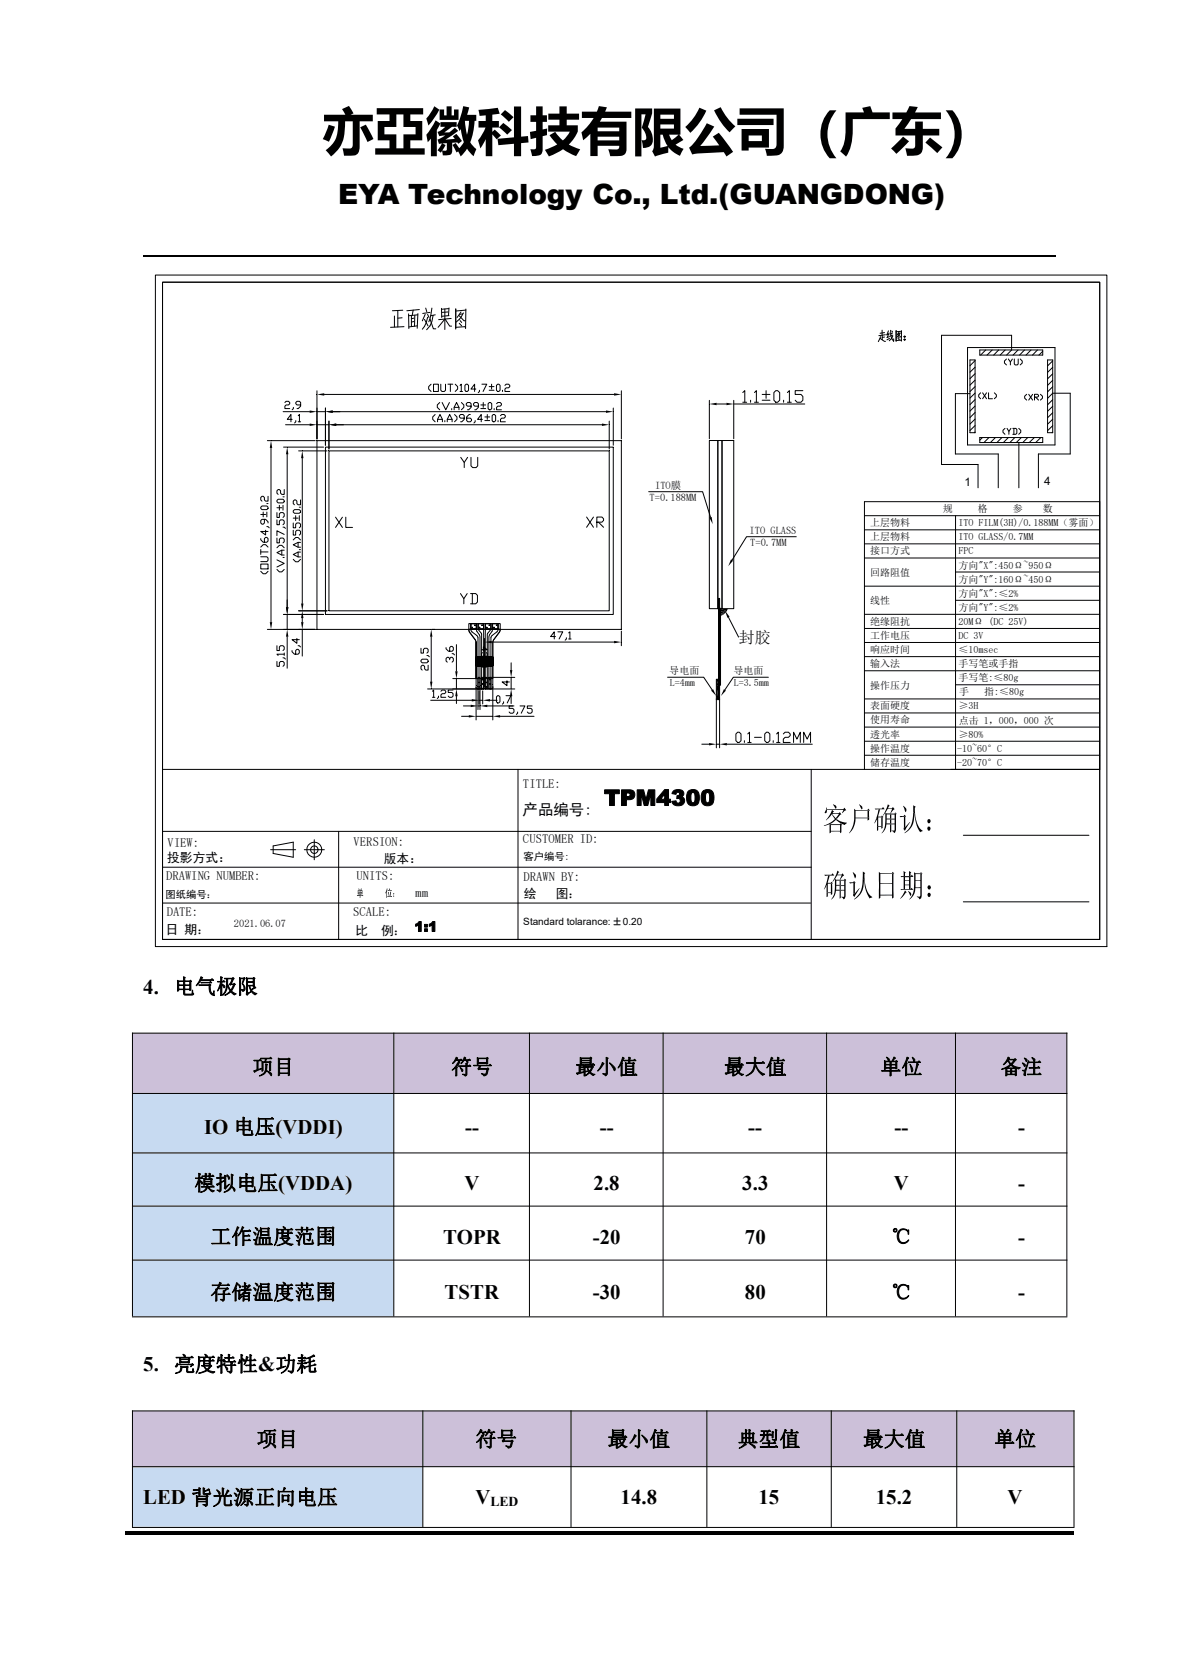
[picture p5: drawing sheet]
<svg xmlns="http://www.w3.org/2000/svg" width="210mm" height="297mm" viewBox="0 0 210 297" stroke-linecap="round" stroke-linejoin="round" font-family="sans-serif">
<path d="M25.4 45.5h161.9" fill="none" stroke="#000" stroke-width=".25"/>
<path d="M22.2 271.6h168.3v.7h-168.3z" fill="#000"/>
<g fill="none" stroke="#000" stroke-width=".18">
<path d="M27.6 48.8h168.7v119.1h-168.7zM28.8 50.1h166.3v116.6h-166.3zM70 56.1v1.9M70.6 55.1v2.9M71.3 56.4l-.7 .1M71.4 55l-1.8 .1M71.7 58l-2.4 .1M72.5 55.7v2.6M73 56v1.9M73.3 55l-.2 .9M73.4 56.5h-.4M73.4 57l-.4 .1"/>
<path d="M73.6 55.9l-.1 2M74 57.8l-1.5 .2M74.1 55.9l-1.6 .1M74.1 55.6l-.1 2.6M74.4 54.9l-2.2 .2M75.3 56.7l.6 1.1M75.4 55.8l-.5 1.1M75.5 54.7l.2 .6M75.8 56.3l-.2 .9-.7 1.2M75.8 55.8l.3 .5M76.3 56.6l.6 1.7h.4M76.3 55.4l-1.3 .2"/>
<path d="M76.6 54.7l-.3 1.8-.2 .6M76.8 55.9l-.2 1.1-.3 .8-.6 .7M77.2 55.9l-.8 .1M78.3 54.7l.1 1.6M78.9 54.8v3.7M78.9 56.6l-1.2 1.5M78.9 56.6l.9 1.3h.3M79.4 55.4h-1M79.6 54.8l-1.3 .1M79.6 54.6l-.1 1.4M79.6 56l-1.2 .1M80 56.5l-2.2 .2"/>
<path d="M80.8 58.1l1.7-.1 .1 .3M80.8 54.8v3.6M81.5 56l.8 .9h.2M81.5 57.4l.4 .4M81.6 56.9l.3 .3M81.8 55.4l-.7 .9M82.1 55.7l-.6 .1M82.2 55.5l-.7 1.1-.6 .5M82.6 55l-1.8 .2M82.6 54.8v3.4M156.2 59.7l-.4 .9M156.5 58.6v.9"/>
<path d="M156.5 59.5v.8M156.9 59l-.8 .1M156.9 59.8l-.4 .1M157 59.4l-1.1 .2M157.6 58.7l-.3 .7M157.6 59.3l-.3 .1M157.7 59.1l-.3 .8M157.8 59.7l-.5 .2M158 58.6v1.1l.5 .9v-.5M158.2 58.7l.1 .2M158.3 59.1l-.5 .2M158.3 59.7l-.6 .8"/>
<path d="M158.4 59.5l-.6 .2M158.9 58.7v1.9M159.3 59.3l.6 .5M159.4 59.8l.1 .2M159.4 59l-.3 .5M159.6 59.1l-.3 .1M159.7 59.1l-.7 .8M159.9 58.8l-1 .1M159.9 58.7v1.8M160.5 59.7h.1M47.4 78.2h8.5M48.1 79.5v30.9"/>
<path d="M50.2 73h4.7M50.3 79.3h7.1M50.5 71.4l.2-.2h.5l.2 .2v.2l-.2 .2h-.5l-.2 .3v.4h.9M50.7 75.4h4.2M51.8 74.4h-.8l.6-.9v1.3M52 72.3v.2l-.2 .2M52.5 74.6v.2l-.2 .2M52.9 73.8l.2-.3v1.3M52.9 74.8h.4M53 80h5M53.3 71.8h-.6l-.2-.2v-.2l.2-.2h.4l.2 .2v.7l-.4 .4h-.2M56.2 78.2h54v33.5h-54z"/>
<path d="M56.2 69.3v8.6M56.2 73h1.5M56.2 75.4h2.1M57.5 70h51.4M57.7 79.3h51.1v29.7h-51.1zM57.7 72.4v6.6M58.3 80h49.8v28.4h-49.8zM58.3 74.7v5M59 73h48.5M59.6 75.4h47.2M76.5 68.2l-.5 .4v.4l.5 .5M76.9 68.2h.9v1.3h-.9z"/>
<path d="M77.2 73.5l-.4 .5v.4l.4 .4M77.6 74.8v-.4l.4-.9 .5 .9v.4M77.6 74.4h.9M78 71.4l-.4 .4v.5l.4 .4M78.2 68.2v1l.2 .3h.4l.2-.3v-1M78.4 71.4l.7 1.3 .6-1.3M78.9 74.6v.2M79.3 74.8v-.4l.5-.9 .4 .9v.4M79.3 74.4h.9M79.5 68.2h.8M79.9 68.2v1.3M80.1 72.5v.2"/>
<path d="M80.6 72.7v-.4l.4-.9 .4 .9v.4M80.6 72.3h.8M80.6 73.5l.5 .5v.4l-.5 .4M80.7 68.2l.5 .4v.4l-.5 .5M81.6 68.4l.2-.2v1.3M81.6 69.5h.4M81.8 71.4l.5 .4v.5l-.5 .4M82.3 74.2h-.6l-.2-.2v-.2l.2-.3h.4l.2 .3v.6l-.4 .4h-.2M82.5 68.4l.2-.2h.2l.2 .2v.8l-.2 .3h-.2l-.2-.3zM83.4 73.5h-.2l-.4 .5v.6l.2 .2h.4l.2-.2v-.2l-.2-.2h-.6M83.6 72.1h-.7l-.2-.3v-.2l.2-.2h.4l.3 .2v.7l-.5 .4h-.2M84.3 74.6v.2l-.2 .2"/>
<path d="M84.4 69h-.9l.7-.8v1.3M84.9 72.1h-.7l-.2-.3v-.2l.2-.2h.4l.3 .2v.7l-.5 .4h-.2M85 69.2v.3l-.2 .2M85.3 72.5h.8M85.3 71.8h.8M85.5 68.2h.8l-.6 1.3M85.6 74.4h-.9l.7-.9v1.3M85.7 71.4v.9M86 74.6h.9M86 74h.9M86.4 73.5v.9M86.6 71.6l.2-.2h.2l.2 .2v.9l-.2 .2h-.2l-.2-.2z"/>
<path d="M86.8 69.2h.8M86.8 68.6h.8M87.2 68.2v.8M87.5 73.5h.2l.2 .3v.8l-.2 .2h-.2l-.2-.2v-.8zM87.6 72.5v.2M88.1 71.6l.2-.2h.4l.2 .2v.2l-.2 .3h-.4l-.2 .2v.4h.8M88.3 68.2h.2l.2 .2v.8l-.2 .3h-.2l-.2-.3v-.8zM88.3 74.6v.2M88.8 73.8l.2-.3h.4l.2 .3v.2l-.2 .2h-.4l-.2 .2v.4h.8M89.1 69.2v.3M89.6 68.4l.2-.2h.4l.2 .2v.2l-.2 .2h-.4l-.2 .2v.5h.8M108.1 74.7v5"/>
<path d="M108.8 72.4v6.6M110.2 69.3v8.6M125.8 78.2h1.5v29.8h-1.5zM125.8 71v6.8M127.1 71.7h1.8M127.3 78.2h.8v29.8h-.8zM128.1 78.2h2v29.8h-2zM130.1 71v6.8M130.1 71.7h12.6M131.7 69.6l.4-.3v2.1M131.7 71.4h.7M133.1 71v.4"/>
<path d="M133.8 69.6l.4-.3v2.1M133.8 71.4h.7M135.2 70h1.4M135.2 71h1.4M135.9 69.3v1.4M137.3 69.6l.3-.3h.3l.4 .3v1.4l-.4 .4h-.3l-.3-.4zM139 71v.4M139.7 69.6l.3-.3v2.1M139.7 71.4h.7M142.4 69.3h-1.4v.7h1.1l.3 .3v.7l-.3 .4h-.7l-.4-.4M156.1 60l.8 .6h.2M157.8 60l-.5 .3"/>
<path d="M158.9 60.4l.9-.1 .1 .2M159.3 60l.2 .3M160.4 60.3h.1zM160.5 60.3h.1M171.6 61.7h15.5v17.2h-15.5zM172 69.8h-2.5v10.7h7.6v6M172 63.9h1v12.9h-1zM173 76.7l-.2 .1M173 75.5l-1 .9M173 74.4l-1 .8M173 64l-1 .9M173 73.2l-1 .9"/>
<path d="M173 72l-1 .9M173 70.9l-1 .9M173 69.7l-1 .9M173 68.6l-1 .9M173 67.4l-1 .9M173 66.3l-1 .9M173 65.2l-1 .8M173.8 77.6h11.1v.9h-11.1zM173.8 62.1h11.1v.9h-11.1zM173.9 69.7l-.3 .4v.3l.3 .3M174.3 77.6l-.5 .5M174.3 69.7l.7 1"/>
<path d="M174.8 62.1l-.9 .9M175 69.7l-.7 1M175.3 69.7v1h.7M175.4 77.6l-.9 .9M176 62.1l-.9 .9M176.4 69.7l.3 .4v.3l-.3 .3M176.6 77.6l-.9 .9M177.1 62.1l-.9 .9M177.7 77.6l-.9 .9M178.3 76l-.4 .3v.4l.4 .4M178.3 62.1l-.9 .9M178.5 63.7l-.3 .4v.3l.3 .3"/>
<path d="M178.5 63l.9-.9v-2.6h-12.4v22.9h6.5v4.1M178.6 76l.4 .5v.6M178.9 63.7l.3 .5v.5M178.9 77.6l-.9 .9M179.3 76l-.3 .5M179.6 63.7l-.4 .5M179.6 76h.6l.2 .2v.7l-.2 .2h-.6M179.8 76v1.1M179.9 63.7v.9l.2 .1h.3l.2-.1v-.9M180 77.6l-.9 .9M180.6 62.1l-.9 .9M180.7 76l.4 .3v.4l-.4 .4"/>
<path d="M180.7 78.5v8M181 63.7l.3 .4v.3l-.3 .3M181.1 77.6l-.8 .9M181.7 62.1l-.9 .9M182.1 70l-.4 .3v.4l.4 .3M182.3 77.6l-.9 .9M182.5 70l.7 1M182.9 62.1l-.9 .9M183.2 70l-.7 1M183.5 77.6l-.9 .9M183.5 70.5h.5l.2-.4-.2-.1h-.5v1M183.7 70.5l.5 .5"/>
<path d="M184 62.1l-.9 .9M184.5 70l.4 .3v.4l-.4 .3M184.6 77.6l-.9 .9M184.9 78.4v.1M184.9 62.3l-.6 .7M185.8 70.7l.9-.9h3.1v10.7h-5.6v6M185.8 63.9h.9v12.9h-.9zM186.7 76.7l-.1 .1M186.7 75.5l-.9 .9M186.7 74.4l-.9 .9M186.7 73.2l-.9 .9M186.7 72.1l-.9 .9"/>
<path d="M186.7 70.9l-.9 .9M186.7 68.6l-.9 .9M186.7 67.5l-.9 .9M186.7 66.3l-.9 .9M186.7 65.2l-.9 .9M186.7 64l-.9 .9M46.3 98.8h1l.2 .2v.4l-.2 .2h-1M46.3 97.1l.4-.5h.4l.4 .5M46.3 95.6v.2l.4 .4h.6l.2-.2v-.4l-.2-.3h-.2l-.2 .3v.6M46.3 97.5v.9M46.3 97.9h1.2M46.3 91.3h.8"/>
<path d="M46.5 89.8h.8l.2 .2v.2l-.2 .2h-.8l-.2-.2v-.2zM46.7 90.9v.8M46.9 92.1v.7l-.2 .2h-.2l-.2-.2v-.4l.2-.3h.6l.4 .5v.2M47.1 94.1v.8l-.8-.6h1.2M47.3 93.4h.2l.3 .2M47.3 90.9v.8M47.3 89.3h.2M47.5 88.1v.8h-.4l-.2-.2v-.4l-.2-.2h-.2l-.2 .2v.4l.2 .2M49.1 99.3l1.3 .7-1.3 .6M49.1 97.2l.5-.4h.4l.4 .4M49.1 95.5v.8h.5v-.6l.2-.2h.4l.2 .2v.4l-.2 .2M49.1 92.2v.9h.5v-.6l.2-.3h.4l.2 .3v.4l-.2 .2"/>
<path d="M49.1 90.9v.9h.5v-.6l.2-.3h.4l.2 .3v.4l-.2 .2M49.1 90.1h.9M49.3 88.6h.9l.2 .2v.2l-.2 .2h-.9l-.2-.2v-.2zM49.6 89.7v.8M50 97.6v.9M50.2 93.5h.2l.2 .2M50.2 98.9h.2M50.2 89.7v.8M50.2 88.1h.2M50.4 97.6h-.4l-.9 .4 .9 .5h.4M50.4 94.8l-1.3-.6v.8M50.4 86.9v.8h-.4l-.2-.2v-.4l-.2-.2h-.3l-.2 .2v.4l.2 .2"/>
<path d="M50.9 80.6v27.1M52 99.2l.4 .5h.5l.4-.5M52 95.8l.4-.4h.5l.4 .4M52 94.1v.8h.4v-.6l.3-.2h.4l.2 .2v.4l-.2 .2M52 92.8v.8h.4v-.6l.3-.2h.4l.2 .2v.4l-.2 .2M52 91.9h.9M52.2 90.4h.9l.2 .2v.3l-.2 .2h-.9l-.2-.2v-.3zM52.4 91.5v.9M52.9 96.2v.9M52.9 97.9v.9M53.1 97.5h.2M53.1 91.5v.9"/>
<path d="M53.1 90h.2M53.3 97.9h-.4l-.9 .5 .9 .4h.4M53.3 96.2h-.4l-.9 .5 .9 .4h.4M53.3 88.7v.9h-.4l-.2-.3v-.4l-.3-.2h-.2l-.2 .2v.4l.2 .3M53.6 81.3v25.8M59.5 91.8l1.2 1.8M60.7 91.8l-1.2 1.8M61.3 91.8v1.8h1.2M81.7 81.1l.6 1v.9M82.9 81.1l-.6 1M83.5 81.1v1.6l.3 .3h.6l.3-.3v-1.6M104 91.7l1.3 1.9"/>
<path d="M105.3 91.7l-1.3 1.9M105.9 92.6h.9l.3-.3v-.3l-.3-.3h-.9v1.9M106.1 92.6l1 1M115.1 87.2h9.5l1.4 4.6M141.2 95.2h-8.8l-2.5 4.2M153.3 99h41.8M153.3 94h41.8M153.3 91.5h41.8M153.3 96.5h41.8M169.5 91.5v45M46.3 101.4l.4 .4h.4l.4-.4M46.3 100.1h1.2v.8h-1.2z"/>
<path d="M47.4 111.7h8.5M49.1 101l.5 .5h.4l.4-.5M49.1 117.4v.8h.5v-.6l.2-.2h.4l.2 .2v.4l-.2 .2M49.1 114.6v.8h.5v-.6l.2-.2h.4l.2 .2v.4l-.2 .2M50.2 116.7h.2l.2 .2M50.3 109h7.1M50.4 116.1h-1.3l.2 .2M50.4 115.9v.4M50.9 109v2.7M50.9 113v5.6M51.8 115.4v.2l.4 .5h.7l.2-.2v-.5l-.2-.2h-.2l-.3 .2v.7M52.7 113.3v.8l-.9-.6h1.3"/>
<path d="M52.9 114.6h.2l.2 .2M53 108.4h5M53.6 109.7v.7M53.6 111.7v4.7M74.7 117.2l.2-.2h.8l.2 .2v.2l-.2 .2h-.8l-.2-.2zM74.7 115v.9h.4v-.7l.2-.2h.4l.2 .2v.5l-.2 .2M75.7 116.3h.2l.3 .2M75.9 118v.9h-.4l-.2-.2v-.5l-.2-.2h-.2l-.2 .2v.5l.2 .2M76.5 113v7.9M76.7 111.7h.4M79.1 114.9v.2l.4 .4h.7l.2-.2v-.4l-.2-.2h-.2l-.2 .2v.6M79.8 117v-.2l-.3-.2h-.2l-.2 .2v.5l.2 .2"/>
<path d="M79.8 116.8l.2-.2h.2l.2 .2v.5l-.2 .2M80.2 116h.2l.2 .2M81 114.4v4.7M81.7 105.3l.6 .9v.9M82.9 105.3l-.6 .9M83.5 105.3h.9l.3 .3v1.2l-.3 .3h-.9M83.5 110.6h1v1.1l.6 1.3v9.2l-.1-.1-.2 .1v-9l-.2-.5-1-.8zM83.5 110.6h1v1h-1zM83.7 111.3l.1 .1zM83.8 105.3v1.8M84.2 110.9h.1zM84.4 116.6h3v1.5h-3z"/>
<path d="M84.4 113.9v6.5v-6.5l-1.1-1.8-.1-.5h5.5l-.1 .5-1.2 1.8v6.5h-3M84.4 117.3l.8-.7 1.5 1.5 .7-.6M84.4 117.8l1.2-1.2 1.6 1.5 .2-.2M84.4 118.1l1.6-1.5 1.4 1.4-.2 .1-1.5-1.5-1.3 1.2 .3 .3M84.4 118.1l1.6-1.5 1.4 1.5M84.4 117.4l.8 .7 1.6-1.5 .6 .6-.9 .9M84.4 117.9l.3 .2M84.4 117.8l.4 .3M84.4 117.7l.4 .4M84.4 117.4l.7 .7M84.4 116.9l1.3 1.2M84.5 116.6l1.5 1.5 1.4-1.4-.1-.1"/>
<path d="M84.5 116.6l1.5 1.5 1.4-1.4-.2-.1 .2 .2-.2-.2-1.6 1.5-1.2-1.1 .4-.4M84.5 116.6h-.1M84.6 116.6l1.6 1.5-1.6-1.5-.2 .2 1.4 1.3 1.6-1.5M84.7 118.1l-.3-.2 1.4-1.3 1.5 1.5M84.8 116.6l1.6 1.5 1-1-.5-.5M84.8 110.6h1v11.6l-.2-.1-.2 .1v-9.7l-.6-.8zM84.8 110.6h1v1h-1zM84.9 116.6l1.6 1.5M85 116.6l-.6 .5 1.1 1M85 111.3l.1 .1zM85.1 118.1l-.7-.6 1-.9 1.6 1.5M85.1 118.1l1.5-1.5 .8 .8-.7 .7"/>
<path d="M85.1 118.1l1.6-1.5 .7 .7-.8 .8M85.1 116.6l1.6 1.5M85.2 116.6l1.6 1.5 .6-.6-.9-.9M85.3 116.6l-.9 .8M85.3 116.6l1.5 1.5M85.3 116.6l1.6 1.5 .5-.5-1-1M85.3 118.1l-.9-.8 .7-.7 1.6 1.5M85.3 116.6l-.9 .9M85.4 115.3h1l-.7-.5v.6M85.4 118l.2-.1h.7l.1 .3-.1 .2h-.7zM85.4 118.1l1.6-1.5 .4 .4-1.1 1.1-1.5-1.5-.4 .3 1.3 1.2M85.4 116.6l1.6 1.5 .4-.4-1.1-1.1-1.6 1.5-.3-.3"/>
<path d="M85.5 110.9v.1zM85.5 116.6l-1.1 1 .6 .5 1.6-1.5 .8 .8M85.5 116.6l1.6 1.5 .3-.3-1.3-1.2-1.5 1.5M85.5 118.1l1.6-1.5 .3 .3-1.3 1.2M85.6 115.8l-.2 .2v.3l.2 .2 .3-.2M85.6 116.8l-.2 .2v.3l.2 .2 .3-.2M85.6 116.6l-1.2 1.1 .5 .4 1.6-1.5M85.7 116.6l1.6 1.5M85.8 116.6l1.6 1.5M85.9 116.6l-1.5 1.4 .2 .1M85.9 113.3v8.6M86 116.6l-1.6 1.5"/>
<path d="M86 116.6l1.4 1.4-.1 .1M86.1 110.6h1v1.1l-.7 .8v9.7l-.1-.1-.2 .1zM86.1 110.6h1v1h-1zM86.2 116.6l1.2 1.1-.4 .4 .4-.3M86.2 116.6l1.2 1.2M86.3 115.8l.1 .2v.3l-.1 .2h-.2l-.2-.4M86.3 116.8l.1 .2v.3l-.1 .2h-.2l-.2-.3M86.3 116.6l-1.7 1.5-.2-.1 1.4-1.4 1.6 1.5M86.3 111.3l.1 .1zM86.5 116.6l-1.6 1.5M86.5 116.6l-1.6 1.5-.5-.5 1.1-1 1.6 1.5M86.6 116.6l-1.5 1.5"/>
<path d="M86.7 110.9l.1 .1zM86.8 116.6l-1.6 1.5-.8-.7M87 116.6l-1.6 1.5-1-.9 .7-.6 1.5 1.5M87.1 116.6l.3 .4-1.1 1.1-1.6-1.5-.3 .2 1.4 1.3M87.1 116.6l-1.6 1.5-1.1-1 .5-.5 1.7 1.5 .8-.8M87.2 113.9h21.7M87.3 116.6l-1.6 1.5M87.3 116.6l.1 .1M87.4 110.6h.9v1.1l-.1 .4-.9 .6-.2 .5v9l-.2-.1-.2 .1v-9.2l.7-1.3zM87.4 110.6h.9v1h-.9zM87.4 116.6l-1.5 1.5-1.5-1.5M87.4 116.6h.1"/>
<path d="M87.4 118.1h.1M87.4 116.6l-1.5 1.5-1.5-1.4 .2-.1 1.5 1.5 1.3-1.2M87.4 117.1l-.9 1-1.6-1.5-.5 .4 1.2 1.1M87.4 117.9l-1.3-1.3-1.5 1.5M87.4 117.8l-1.2-1.2-1.6 1.5M87.4 117.6l-1-1-1.6 1.5M87.4 117.1l-.5-.5-1.6 1.5-.9-.8M87.4 116.6l-1.5 1.5M87.4 117.2l-.9 .9M87.4 117.6l-.5 .5M87.4 117.3l-.7-.7 .7 .7M87.6 111.3h.1z"/>
<path d="M88 110.9l.1 .1zM90.7 117.6v1.3M98.5 112.9h-.8l.6-.8v1.3M99 112.1h.8l-.6 1.3M100.5 113.2v.2l-.3 .2M100.9 112.3l.2-.2v1.3M100.9 113.4h.4M110.2 112v2.6M127.4 106.2h.2v17.9h-.2zM127.6 107.9h.2v13.7h-.2zM127.7 107.9v13.7M129.2 109.5l1.8 3.5"/>
<path d="M153.3 109h41.8M153.3 111.5h41.8M153.3 104h41.8M153.3 114h41.8M153.3 116.5h41.8M153.3 119h41.8M169.5 101.5h25.6M169.5 106.5h25.6M28.8 136.5h166.3v-47.5h-41.8v47.5M75.8 122.2h15.5M76.4 124.2h7.3M76.7 122.6l.2-.2v1.3"/>
<path d="M76.7 123.7h.4M77.8 123.5v.2l-.2 .2M78.2 122.6l.2-.2h.5l.2 .2v.3l-.2 .2h-.5l-.2 .2v.4h.9M80.3 120.4h5.3M80.4 122.4h-.9v.5h.6l.3 .2v.4l-.3 .2h-.4l-.2-.2M81 120.4v1.8M81 123.5v1.3M81.9 127.1h1.3M82.2 125.2h1.3M84.4 122l.3 .2M84.4 127.1h3M84.8 122.2v-2h.3v2"/>
<path d="M84.8 122.1v3.8M84.8 125.2h.3M84.9 121.8l.1 .1zM84.9 121l.1 .1zM85 122.6v2.3M85 124.2h.6M85.1 122v3.9M85.4 122.2v-2h.4l-.1 2M85.5 120.6h.2zM85.6 121.3l.1 .1zM85.6 122.6v2.3M86.1 122.2v-2h.3v2"/>
<path d="M86.2 121.9h.1zM86.2 121l.1 .1zM86.4 125.2h4.5M86.7 122.2v-2h.4l-.1 2M86.8 120.6h.2zM86.9 121.3v.1zM86.9 124.2h1.3M87 120.2h4.3M87.1 122.2l.3-.2v-8.1l1.2-1.8 .1-.3v-1.2h-5.5l.1 1.5 1.1 1.8v13.8M87.4 121.8v5.9M88.2 123.4h.3l.2 .2v.9l-.2 .2h-.3l-.1-.2v-.9zM88.7 127.1h6"/>
<path d="M89.3 124.5v.2l-.2 .2M89.8 123.4h.8l-.6 1.3M89.9 120.8v.8l-.8-.6h1.2M90.7 120.2v2M90.7 123.5v1.3M91.2 125.2h-.9v.5h.6l.3 .2v.4l-.3 .2h-.4l-.2-.2M91.8 126.3v.2l-.2 .3M91.9 136.5v30.2M92.2 125.2h.9l-.6 1.3M94.4 125.2h-.9v.5h.7l.2 .2v.4l-.2 .2h-.5l-.2-.2M118.4 120.2h6.4l1.5 2.2M124.5 132h1.3"/>
<path d="M127.1 120.5h.3v3.6h-.3zM127.1 124v8.7M127.1 132h.5M127.6 124v8.7M128.9 132h15.2M130.5 130.2l.3-.3h.3l.3 .3v1.2l-.3 .3h-.3l-.3-.3zM132 131.4v.3M132.6 130.2l.3-.3v1.8M132.6 131.7h.6M133.8 130.8h1.2M136 129.9h.2l.4 .3v1.2l-.4 .3h-.2l-.4-.3v-1.2zM136.3 120.2h-6.2l-1.5 2.2"/>
<path d="M137.1 131.4v.3M137.7 130.2l.4-.3v1.8M137.7 131.7h.6M138.9 130.2l.4-.3h.5l.4 .3v.3l-.4 .3h-.5l-.4 .3v.6h1.3M140.8 131.7v-1.8l.6 1.2 .6-1.2v1.8M142.5 131.7v-1.8l.7 1.2 .6-1.2v1.8M143.9 136.5v30.2M153.3 124h41.8M153.3 126.5h41.8M153.3 129h41.8M153.3 131.5h41.8M153.3 134h41.8"/>
<path d="M169.5 121.5h25.6M28.8 153.9h115.1M28.8 147.5h115.1M48 150.8h4.4M48.5 150.1l3.5-.7v2.7l-3.5-.7zM54 150.8h3.5M55.7 149v3.5M60.1 147.5v19.1M170.9 148.2h22.2M28.8 160.2h115M108.9 163.4h1.1M108.9 164.1h1.1"/>
<path d="M109.4 162.9v1.1M170.9 160h22.2"/>
<circle cx="160.4" cy="59.7" r=".07"/>
<circle cx="160.5" cy="59.7" r=".1"/>
<circle cx="160.5" cy="60.3" r=".07"/>
<circle cx="160.5" cy="60.2" r=".1"/>
<circle cx="55.7" cy="150.8" r=".66"/>
<circle cx="55.8" cy="150.8" r="1.33"/>
</g>
<g fill="#000">
<path d="M48.1 78.2l.2 1.3h-.4zM54.9 72.8l1.3 .2-1.3 .3zM54.9 75.1l1.3 .3-1.3 .2zM56.2 70l1.3-.2v.4zM57.7 73l1.3-.2v.5zM58.3 75.4l1.3-.3v.5zM106.8 75.1l1.3 .3-1.3 .2zM107.5 72.8l1.3 .2-1.3 .3zM108.9 69.8l1.3 .2-1.3 .2zM125.8 71.7l1.3-.2v.4zM128.9 71.5l1.2 .2-1.2 .2zM50.9 79.3l.3 1.3h-.5z"/>
<path d="M53.6 80l.2 1.3h-.4zM125.8 91.8l.4-.1 .2 1.3zM129.7 99.2l.3 .3-.8 1zM47.9 110.4h.4l-.2 1.3zM50.7 107.7h.5l-.3 1.3zM50.9 111.7l.3 1.3h-.5zM53.4 107.1h.4l-.2 1.3zM53.6 108.4l.2 1.3h-.4zM53.4 110.4h.4l-.2 1.3zM76.5 111.7l.2 1.3h-.4zM80.7 119.1h.5l-.2 1.3zM85.9 113.9l1.3-.2v.4z"/>
<path d="M90.4 118.9h.5l-.2 1.3zM108.9 113.7l1.3 .2-1.3 .2zM127.8 108l1.1 .4h-1.1zM127.8 108h1.3l-.2 .4zM127.8 108.4l.8 .4h-.8zM127.8 108.4h1.1l-.3 .4zM127.8 109.1h.4l-.4 .2zM127.8 108.8l.4 .3h-.4zM127.8 108.8h.8l-.4 .3zM128.6 108.4l.8 1-.4 .2zM76.3 120.9h.4l-.2 1.3zM81 122.2l.2 1.3h-.5z"/>
<path d="M83.2 126.9l1.2 .2-1.2 .2zM83.5 125l1.3 .2-1.3 .3zM83.7 124l1.3 .2-1.3 .3zM85.1 125.2l1.3-.2v.5zM85.6 124.2l1.3-.2v.5zM87.4 127.1l1.3-.2v.4zM90.7 122.2l.2 1.3h-.5zM125.8 131.8l1.3 .2-1.3 .3zM126.1 122.5l.4-.2 .5 1.2zM127.1 120.5l.3 1.1h-.3zM127.1 120.5h.3v1.1zM127.4 120.5l.2 1.1h-.2z"/>
<path d="M127.4 120.5h.2v1.1zM128.4 122.3l.4 .2-.9 1zM127.6 132l1.3-.2v.5zM149.2 159.1h.4zM158.2 147.3l.3 .1h-.3z"/>
<path d="M63.3 158.8l.9 .2h-.9z" fill-rule="evenodd"/>
<path d="M63.5 158.3l.3 .1h-.2v.1h.3l-.4 .2z" fill-rule="evenodd"/>
<path d="M63.5 158l.7 .1h-.6v.2h.3h-.4z" fill-rule="evenodd"/>
<path d="M63.6 157.7l.1-.1 .1 .3h-.1z" fill-rule="evenodd"/>
<path d="M63.6 158.5h.2v-.1h.4h-.3v.1z" fill-rule="evenodd"/>
<path d="M63.8 159h.1v.3h-.1z" fill-rule="evenodd"/>
<path d="M63.6 158.3h.2l.1-.2v.2z" fill-rule="evenodd"/>
<path d="M63.5 158h.4l.1-.4 .2 .1-.1 .3h.2v.7h-.4v.1h-.4h.3v-.1h-.3l.7-.2v-.1l-.7-.1h.7v-.2z" fill-rule="evenodd"/>
<path d="M63.9 158.8h.5v.2z" fill-rule="evenodd"/>
<path d="M68.5 158.1l-.1 .4z" fill-rule="evenodd"/>
<path d="M68.6 157.6l.1 .1-.1 1.6h-.1v-1.2z" fill-rule="evenodd"/>
<path d="M68.7 159l.7 .1h-.7z" fill-rule="evenodd"/>
<path d="M68.8 158l.6 .1h-.6z" fill-rule="evenodd"/>
<path d="M68.8 158.3l.1-.1 .2 .7-.1 .1z" fill-rule="evenodd"/>
<path d="M69 157.7l.1-.1 .1 .3-.1 .1z" fill-rule="evenodd"/>
<path d="M69.2 158.2h.2l-.2 .8h-.1z" fill-rule="evenodd"/>
<path d="M68.9 158h.6v.1z" fill-rule="evenodd"/>
<path d="M68.9 159h.6v.1z" fill-rule="evenodd"/>
<path d="M69.8 158.9h.1l-.1 .2z" fill-rule="evenodd"/>
<path d="M69.8 158.5l.1 .1-.1 .1z" fill-rule="evenodd"/>
<path d="M146.5 157l.1 .1-.4 .7z" fill-rule="evenodd"/>
<path d="M146.5 143.6l3.1 .1h-2.9l-.1 .5-.2 .1-.1-.1z" fill-rule="evenodd"/>
<path d="M146.6 143.3h.1v.2l-.2 .1z" fill-rule="evenodd"/>
<path d="M146.9 155.3h.3l-.4 1.3 .9 .1-.9 .1v1.5l-.2 .1v-1.3l-.1-.1z" fill-rule="evenodd"/>
<path d="M146.8 156.6h.6l.1-.2 .2 .3z" fill-rule="evenodd"/>
<path d="M147.5 144.5l.7 .7h.3l-1.2 1h.1l-1.3 .3 1.2-.5 .8-.7z" fill-rule="evenodd"/>
<path d="M147.6 143.7l.4 .3-.3 .3 1.1 .1h-1.2l-1.1 1.2z" fill-rule="evenodd"/>
<path d="M147.4 158.5l.2-.1v.2l-.2 .2z" fill-rule="evenodd"/>
<path d="M146.2 155.2h1.3l.2-.3 .3 .4-1.7 .1z" fill-rule="evenodd"/>
<path d="M147.4 156.8l.3-.1-.1 .1v1.6l-.8 .1v.5l-.2 .2v-.8l.8-.1z" fill-rule="evenodd"/>
<path d="M147.8 142.7l.5 .2 .1 .3-.2 .3z" fill-rule="evenodd"/>
<path d="M148.1 155.9l.2 .2h1.8l-1.8 .1v.8h.8l-.2 .1h-.6v.8l1.4 .1h-1.4a1.65 1.65 0 0 1-.9 1.6 4.2 4.2 0 0 0 .7-3.3z" fill-rule="evenodd"/>
<path d="M148.4 145.3l.7 .4 1.1 .3-.3 .4-.4-.2-1.2-.7z" fill-rule="evenodd"/>
<path d="M148.5 154.5l.4 .2-.4 .5 .8 .1h-.8l-.8 1.2z" fill-rule="evenodd"/>
<path d="M148.9 157.1h.8h-.6v.8h-.8h.6z" fill-rule="evenodd"/>
<path d="M148.9 156.2h.8h-.6v.8h-.8h.6z" fill-rule="evenodd"/>
<path d="M147.7 144.3h1.1l.2-.2 .2 .4h-.1l-.6 .7h-.3l.6-.8z" fill-rule="evenodd"/>
<path d="M147.1 146.2h1.9l.1-.1 .3 .2-2 .1v1l1.6 .1h-1.6v.2l-.3 .2z" fill-rule="evenodd"/>
<path d="M148.9 158h.2v1.3l-.2 .2z" fill-rule="evenodd"/>
<path d="M147.4 147.4h1.6v-1l.4-.1-.2 .2v1.2l-.2 .1v-.3z" fill-rule="evenodd"/>
<path d="M148.5 155.2h.8l.1-.3 .3 .4-.2 .2-.4 .6h-.8h.6l.4-.8z" fill-rule="evenodd"/>
<path d="M146.5 143.6l3.1-.1 .2-.2 .3 .5h-.3l-.4 .5 .2-.6z" fill-rule="evenodd"/>
<path d="M149.1 156.1h.6l.1-.2 .3 .2z" fill-rule="evenodd"/>
<path d="M148.9 156.2l1.2-.1-.1 .2v2.7l-.4 .6-.4-.4 .5-.1v-1.1l-.6-.1h.6v-.8h-.8l.2-.1h.6v-.8z" fill-rule="evenodd"/>
<path d="M151.3 154.7l.4 .4a.52 .52 0 0 1 0 .8z" fill-rule="evenodd"/>
<path d="M150.6 156.5h.7l.2-.2 .3 .3-1 .2z" fill-rule="evenodd"/>
<path d="M151.5 143.5l.3 .2 2.5 .1h-2.5v1.3h2.4l-2.4 .1-.2 1-.3 .8-.7 .9a6.3 6.3 0 0 0 .9-4.4z" fill-rule="evenodd"/>
<path d="M151.4 156.7l.4-.1-.2 .2v1.7h-.2z" fill-rule="evenodd"/>
<path d="M152.4 142.7l.5 .4 .1 .3-.1 .2z" fill-rule="evenodd"/>
<path d="M151.4 158.5h.2l.8-.9-.8 1.6-.3-.3z" fill-rule="evenodd"/>
<path d="M153 155.9l.3 .1a3.7 3.7 0 0 1-1.3 3.3l-.5 .3a4.2 4.2 0 0 0 1.5-3.7z" fill-rule="evenodd"/>
<path d="M153 154.6l.5 .3-.2 .2a5.7 5.7 0 0 0 1.1 3.8l.3 .3-.4 .2a5.9 5.9 0 0 1-1-3.4l-.3-.1z" fill-rule="evenodd"/>
<path d="M153.9 145.2l.3-.1v.3l-.3 .2z" fill-rule="evenodd"/>
<path d="M151.8 145.1h2.1v-1.3h.4l-.2 .1 .1 1.2z" fill-rule="evenodd"/>
<path d="M155.4 145.2l.2 .1-.5 .8z" fill-rule="evenodd"/>
<path d="M155.9 154.7l.2 .2 2.5 .1h-2.5v1.7l2.1 .1h-2.1v1.9l2.1 .2h-2.1v.4l-.2 .2z" fill-rule="evenodd"/>
<path d="M155.8 143.6h.3l-.4 1.3h1l-.9 .1v1.6h-.2v-1.3l-.2-.1z" fill-rule="evenodd"/>
<path d="M155.7 144.9h.6l.1-.2 .3 .2z" fill-rule="evenodd"/>
<path d="M156.3 146.7l.3-.1v.3l-.3 .1z" fill-rule="evenodd"/>
<path d="M155.1 143.5h1.3l.2-.3 .3 .4-1.6 .1z" fill-rule="evenodd"/>
<path d="M156.3 145l.4-.1-.1 .2v1.5l-.8 .1v.6l-.2 .1v-.8h.7z" fill-rule="evenodd"/>
<path d="M157 144.2l.3 .1 1.7 .1-1.7 .1v.8h.8l-.8 .1-.1 .7 1.5 .2h-1.5a1.66 1.66 0 0 1-.8 1.5 4.2 4.2 0 0 0 .6-3.2z" fill-rule="evenodd"/>
<path d="M157.5 142.7l.3 .3-.3 .4 .7 .1h-.8l-.7 1.2z" fill-rule="evenodd"/>
<path d="M157.9 145.4h.8h-.6v.7h-.9h.7z" fill-rule="evenodd"/>
<path d="M157.9 144.5h.8h-.6v.8h-.8h.6z" fill-rule="evenodd"/>
<path d="M157.9 146.3h.2v1.3l-.2 .1z" fill-rule="evenodd"/>
<path d="M157.5 143.4h.7l.2-.2 .3 .4-.7 .7h-.7h.6l.3-.8z" fill-rule="evenodd"/>
<path d="M156.1 156.7h2.1v-1.7h.4l-.1 .1v4.2l-.3 .1v-.5l-2.1-.2h2.1v-1.9z" fill-rule="evenodd"/>
<path d="M158 144.3h.7l.1-.2 .2 .3z" fill-rule="evenodd"/>
<path d="M157.9 144.5l1.1-.1-.1 .1v2.8l-.3 .5-.2-.3-.2-.1 .5-.1v-1l-.6-.2h.6v-.7h-.8l.8-.1v-.8z" fill-rule="evenodd"/>
<path d="M160.2 143l.4 .3a.52 .52 0 0 1 0 .8z" fill-rule="evenodd"/>
<path d="M160.3 154.5l.4 .3-.2 .1v.5h-.2z" fill-rule="evenodd"/>
<path d="M160.3 155.6h.9h-.7v.6l.7 .1h-.7v.6l.7 .2h-.7v.7h-.2z" fill-rule="evenodd"/>
<path d="M159.6 144.8h.7l.1-.3 .3 .3-1 .2z" fill-rule="evenodd"/>
<path d="M160.5 158l.3 .3-1.1 1.2z" fill-rule="evenodd"/>
<path d="M160.3 144.9l.4-.1-.1 .2v1.7l-.3 .1z" fill-rule="evenodd"/>
<path d="M161 158.1l.5 .3a.41 .41 0 0 1 0 .6z" fill-rule="evenodd"/>
<path d="M160.3 155.4h.9v-.9l.4 .3-.1 .1v.5z" fill-rule="evenodd"/>
<path d="M160.3 146.8l.3-.1 .8-.8-.9 1.5-.2-.3z" fill-rule="evenodd"/>
<path d="M160.3 155.6h1.2v2.2h-.3v-.7l-.7-.2h.7v-.6l-.7-.1h.7v-.6z" fill-rule="evenodd"/>
<path d="M159.7 157.8h1.8l.2-.3 .3 .4h-2.1z" fill-rule="evenodd"/>
<path d="M159.7 155.4h1.9l.1-.2 .3 .4h-2.1z" fill-rule="evenodd"/>
<path d="M162 144.1l.2 .2a3.7 3.7 0 0 1-1.3 3.3l-.4 .2a4.1 4.1 0 0 0 1.5-3.7z" fill-rule="evenodd"/>
<path d="M162 142.9l.4 .3-.1 .1a5.7 5.7 0 0 0 1 3.9l.4 .3-.5 .2a6.1 6.1 0 0 1-1-3.4l-.2-.2z" fill-rule="evenodd"/>
<path d="M162.1 154.7l.3 .2 1.2 .1-1.2 .1v1.1l.8 .1h-.8v1.1l.8 .2h-.8a2.43 2.43 0 0 1-1.1 2 5 5 0 0 0 .8-3.8z" fill-rule="evenodd"/>
<path d="M162.6 159l.5 .1h-.5z" fill-rule="evenodd"/>
<path d="M162.4 154.9h.8l.1-.2 .3 .3z" fill-rule="evenodd"/>
<path d="M163.2 155.1l.4-.1-.1 .2v3.8l-.1 .4-.3 .2-.2-.3-.3-.2h.5l.1-.2v-1.3l-.8-.2h.8v-1.1l-.8-.1h.8z" fill-rule="evenodd"/>
<path d="M164.6 146.7h.4l.1 .3-.2 .3-.1 .1-.3-.4z" fill-rule="evenodd"/>
<path d="M164.6 145.4h.4l.1 .3-.3 .4-.2-.1-.1-.3z" fill-rule="evenodd"/>
<path d="M164.6 158.5h.4l.1 .3-.3 .4-.2-.1-.1-.3z" fill-rule="evenodd"/>
<path d="M164.6 157.1h.4l.1 .3-.1 .4-.4-.1-.1-.3z" fill-rule="evenodd"/>
</g>
<path d="M151.8 143.6h2.5" fill="none" stroke="#000" stroke-width=".31"/>
<path d="M156.1 154.8h2.5" fill="none" stroke="#000" stroke-width=".29"/>
<path d="M127.5 106.2v14.3M127.5 121.6v2.5" fill="none" stroke="#000" stroke-width=".19"/>
<path d="M127.3 121.6v2.5" fill="none" stroke="#000" stroke-width=".38"/>
<g fill="#ccc0d9">
<path d="M23.5 183.4h46.3v10.6h-46.3z" fill-rule="evenodd"/>
<path d="M69.9 183.4h24v10.6h-24z" fill-rule="evenodd"/>
<path d="M94 183.4h23.6v10.6h-23.6z" fill-rule="evenodd"/>
<path d="M117.7 183.4h28.9v10.6h-28.9z" fill-rule="evenodd"/>
<path d="M146.7 183.4h22.7v10.6h-22.7z" fill-rule="evenodd"/>
<path d="M169.5 183.4h19.7v10.6h-19.7z" fill-rule="evenodd"/>
</g>
<g fill="#c7daf1">
<path d="M23.5 194.1h46.3v10.4h-46.3z" fill-rule="evenodd"/>
<path d="M23.5 204.6h46.3v9.4h-46.3z" fill-rule="evenodd"/>
<path d="M23.5 214h46.3v9.5h-46.3z" fill-rule="evenodd"/>
<path d="M23.5 223.6h46.3v10h-46.3z" fill-rule="evenodd"/>
</g>
<g fill="none" stroke="#000" stroke-width=".18">
<path d="M23.4 183.3h165.9M23.4 194h165.9M23.5 183.2v50.4M69.8 183.2v50.4M93.9 183.2v50.4M117.6 183.2v50.4M146.6 183.2v50.4M169.5 183.2v50.4M189.2 183.2v50.4M23.4 204.6h165.9M23.4 214h165.9M23.4 223.6h165.9"/>
<path d="M23.4 233.6h165.9"/>
</g>
<g fill="#ccc0d9">
<path d="M23.5 250.4h51.5v9.8h-51.5z" fill-rule="evenodd"/>
<path d="M75.1 250.4h26.1v9.8h-26.1z" fill-rule="evenodd"/>
<path d="M101.3 250.4h24v9.8h-24z" fill-rule="evenodd"/>
<path d="M125.4 250.4h22v9.8h-22z" fill-rule="evenodd"/>
<path d="M147.5 250.4h22.2v9.8h-22.2z" fill-rule="evenodd"/>
<path d="M169.8 250.4h20.7v9.8h-20.7z" fill-rule="evenodd"/>
</g>
<path d="M23.5 260.3h51.5v10.7h-51.5z" fill-rule="evenodd" fill="#c7daf1"/>
<path d="M23.4 250.3h167.2M23.5 250.2v20.7M75 250.2v20.7M101.3 250.2v20.7M125.4 250.2v20.7M147.4 250.2v20.7M169.7 250.2v20.7M190.5 250.2v20.7M23.4 260.2h167.2M23.4 271h167.2" fill="none" stroke="#000" stroke-width=".18"/>
<text font-size="9.2" x="57.1" y="26.5">亦亞徽科技有限公司（广东）</text>
<text font-size="5" x="60" y="36.2">EYA Technology Co., Ltd.(GUANGDONG)</text>
<text font-size="3.9" x="107.2" y="142.9">TPM4300</text>
<g font-size="3.7">
<text x="25.4" y="176.3">4.</text>
<text x="30.9" y="176.3">电气极限</text>
<text x="44.8" y="190.6">项目</text>
<text x="80" y="190.6">符号</text>
<text x="102" y="190.6">最小值</text>
<text x="128.4" y="190.6">最大值</text>
<text x="156.2" y="190.6">单位</text>
<text x="177.5" y="190.6">备注</text>
<text x="36.2" y="201.2">IO 电压(VDDI)</text>
<text x="82.5" y="201.2">--</text>
<text x="106.4" y="201.2">--</text>
<text x="132.7" y="201.2">--</text>
<text x="158.7" y="201.2">--</text>
<text x="180.6" y="201.2">-</text>
<text x="34.5" y="211.2">模拟电压(VDDA)</text>
<text x="82.4" y="211.2">V</text>
<text x="105.3" y="211.2">2.8</text>
<text x="131.7" y="211.2">3.3</text>
<text x="158.5" y="211.2">V</text>
<text x="180.6" y="211.2">-</text>
<text x="37.3" y="220.7">工作温度范围</text>
<text x="78.6" y="220.7">TOPR</text>
<text x="105.2" y="220.7">-20</text>
<text x="132.1" y="220.7">70</text>
<text x="158" y="220.7">℃</text>
<text x="180.6" y="220.7">-</text>
<text x="37.3" y="230.5">存储温度范围</text>
<text x="78.9" y="230.5">TSTR</text>
<text x="105.2" y="230.5">-30</text>
<text x="132.1" y="230.5">80</text>
<text x="158" y="230.5">℃</text>
<text x="180.6" y="230.5">-</text>
<text x="25.4" y="243.3">5.</text>
<text x="30.9" y="243.3">亮度特性&amp;功耗</text>
<text x="45.5" y="256.6">项目</text>
<text x="84.3" y="256.6">符号</text>
<text x="107.7" y="256.6">最小值</text>
<text x="130.8" y="256.6">典型值</text>
<text x="153" y="256.6">最大值</text>
<text x="176.4" y="256.6">单位</text>
<text x="25.4" y="266.9">LED 背光源正向电压</text>
<text x="84.3" y="266.9">V</text>
<text x="110.1" y="266.9">14.8</text>
<text x="134.5" y="266.9">15</text>
<text x="155.3" y="266.9">15.2</text>
<text x="178.7" y="266.9">V</text>
</g>
<text font-size="2.8" x="131.1" y="114.1">封胶</text>
<text font-size="2.7" x="92.7" y="144.6">产品编号:</text>
<text font-size="2.4" x="87" y="267.2">LED</text>
<g font-size="2.3">
<text x="29.7" y="153">投影方式：</text>
<text x="68.1" y="153">版本：</text>
<text x="92.9" y="159.3">绘</text>
<text x="98.6" y="159.3">图：</text>
<text x="29.4" y="165.7">日 期：</text>
<text x="63.1" y="165.8">比</text>
<text x="67.6" y="165.8">例： 1:1</text>
</g>
<g font-size="2.2">
<text x="92.8" y="139.7">TITLE:</text>
<text x="92.8" y="149.6">CUSTOMER ID:</text>
<text x="29.7" y="150.2">VIEW:</text>
<text x="62.7" y="150.1">VERSION:</text>
<text x="29.5" y="156.2">DRAWING NUMBER:</text>
<text x="63.2" y="156.2">UNITS:</text>
<text x="73.7" y="159.1">mm</text>
<text x="92.9" y="156.3">DRAWN BY:</text>
<text x="29.6" y="162.5">DATE:</text>
<text x="62.6" y="162.5">SCALE:</text>
</g>
<g font-size="2.1">
<text x="171.1" y="86.2">1</text>
<text x="185.2" y="86">4</text>
</g>
<g font-size="1.8">
<text x="115.2" y="88.9">T=0.188MM</text>
<text x="116.2" y="86.8">ITO膜</text>
<text x="133" y="94.7">ITO GLASS</text>
<text x="154.3" y="95.8">上层物料</text>
<text x="154.3" y="93.4">上层物料</text>
<text x="167.2" y="90.8">规</text>
<text x="170" y="95.9">ITO GLASS/0.7MM</text>
<text x="170" y="93.4">ITO FILM(3H)/0.188MM（雾面）</text>
<text x="173.4" y="90.8">格</text>
<text x="179.6" y="90.8">参</text>
<text x="185" y="90.8">数</text>
<text x="133.1" y="96.9">T=0.7MM</text>
<text x="154.3" y="98.4">接口方式</text>
<text x="170" y="100.9">方向&quot;X&quot;:450Ω~950Ω</text>
<text x="170" y="98.4">FPC</text>
<text x="154.3" y="107.1">线性</text>
<text x="154.3" y="102.1">回路阻值</text>
<text x="170" y="105.8">方向&quot;X&quot;:≤2%</text>
<text x="170" y="103.4">方向&quot;Y&quot;:160Ω~450Ω</text>
<text x="154.3" y="110.9">绝缘阻抗</text>
<text x="154.3" y="113.3">工作电压</text>
<text x="170" y="110.9">20MΩ (DC 25V)</text>
<text x="170" y="108.4">方向&quot;Y&quot;:≤2%</text>
<text x="170" y="113.4">DC 3V</text>
<text x="118.7" y="119.6">导电面</text>
<text x="130.1" y="119.6">导电面</text>
<text x="154.3" y="115.8">响应时间</text>
<text x="154.3" y="118.3">输入法</text>
<text x="170" y="118.3">手写笔或手指</text>
<text x="170" y="115.9">≤10msec</text>
<text x="118.8" y="121.7">L=4mm</text>
<text x="130.2" y="121.7">L=3.5mm</text>
<text x="154.3" y="125.9">表面硬度</text>
<text x="154.3" y="122.2">操作压力</text>
<text x="170" y="120.8">手写笔:≤80g</text>
<text x="170" y="125.8">≥3H</text>
<text x="170.1" y="123.2">手</text>
<text x="174.5" y="123.2">指:≤80g</text>
<text x="154.3" y="130.9">透光率</text>
<text x="154.3" y="128.4">使用寿命</text>
<text x="170" y="130.9">≥80%</text>
<text x="170.1" y="128.5">点击 1，000，000 次</text>
<text x="154.3" y="133.4">操作温度</text>
<text x="154.3" y="135.9">储存温度</text>
<text x="169.8" y="133.4">-10~60°C</text>
<text x="169.8" y="135.9">-20~70°C</text>
<text x="92.9" y="152.6">客户编号:</text>
<text x="29.4" y="159.2">图纸编号：</text>
<text x="41.5" y="164.5">2021.06.07</text>
<text x="92.8" y="164.2">Standard tolarance:</text>
<text x="110.5" y="164.2">0.20</text>
</g>
</svg>
